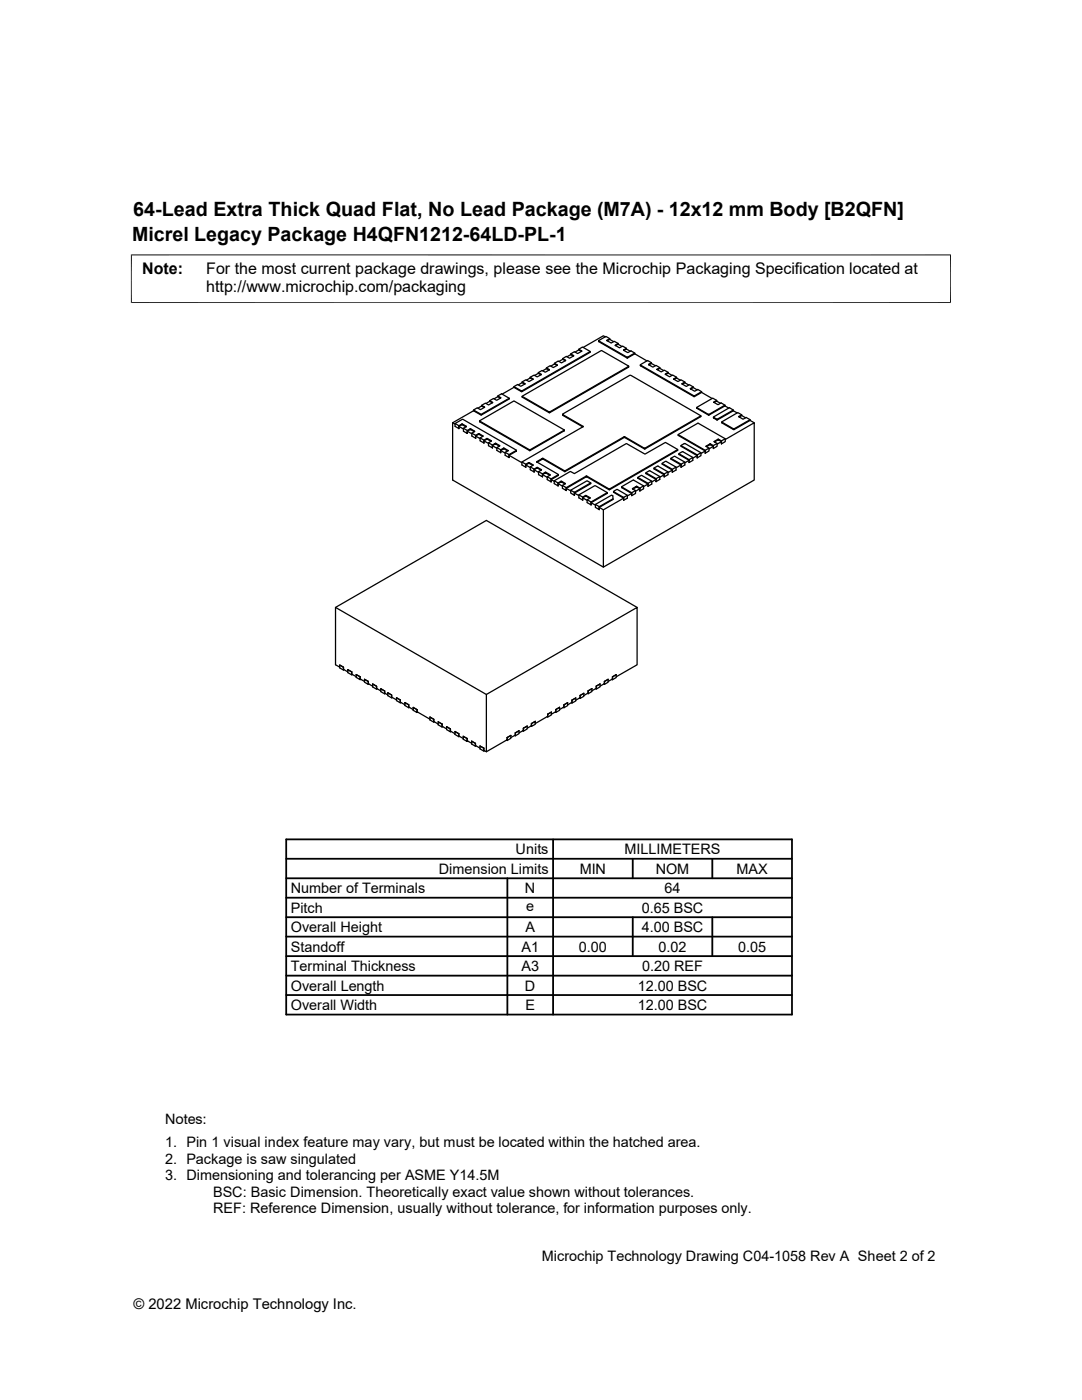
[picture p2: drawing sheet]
<svg xmlns="http://www.w3.org/2000/svg" width="216mm" height="279mm" viewBox="0 0 216 279" stroke-linecap="round" stroke-linejoin="round" font-family="sans-serif">
<g fill="none" stroke="#000" stroke-width=".25">
<path d="M97.7 80l.6 .4M99.3 79l.6 .4M99.3 79.2v-.2l.8-.4 1.5 .9M99.3 79.2l.5 .3M99.3 79.2l-.7 .4M99.9 79.4l-.7 .5-.7-.4-.8 .5v.1M102.6 77.2l1.4 .8v.1M102.6 77.3l-2.4 1.4M104 78l.1 .1M104.1 78l.1 .1M104.2 76.2l.6 .4M104.2 76.4l.5 .3"/>
<path d="M104.2 76.4l-.8 .4M104.2 79.1l15.8-9.1 5.4 3.1v.2l-15.7 9.1-5.5-3.1zM104.2 79.3v-.2l5.3 3.1v.1M104.8 76.6l-.9 .5-.6-.4-.7 .5v.1M105.8 75.3l.6 .4M105.8 75.4l.5 .3M105.8 75.4l-.7 .5M106.4 75.6l-.8 .5-.7-.3-.7 .4v.2M107.4 74.4l.6 .4M107.4 74.5l.5 .3M107.4 74.5l-.7 .4M108 74.7l-.8 .5-.6-.3-.8 .4v.1"/>
<path d="M109 73.4l.6 .4M109 73.6l.5 .3M109 73.6l-.7 .4M109.6 73.7l-.8 .6-.6-.4-.8 .5v.1M110.6 72.5l.6 .4M110.6 72.6l.5 .3M110.6 72.6l-.7 .5M111.2 72.8l-.8 .5-.6-.3-.8 .4v.2M112.3 71.6l.5 .4M112.3 71.7l.5 .3M112.3 71.7l-.8 .4M112.8 71.9l-.8 .5-.6-.3-.8 .4v.1"/>
<path d="M113.9 70.6l.5 .4M113.9 70.8l.5 .3M113.9 70.8l-.8 .4M114.4 71l-.8 .5-.6-.4-.7 .5v.1M115.5 69.9v-.2l.6 .3M115.5 69.7l.7-.4 1.5 .8M115.5 69.8l.5 .3M115.5 69.8l-.8 .5M116.1 70.1l-.8 .4-.7-.3-.7 .4v.2M117.7 70.2v.1l-13.5 7.8-1.6-.8M117.7 70.3v-.1l-13.5 7.8M119.4 68l.1 .2"/>
<path d="M119.5 68l5.6 3.3v.1M120.8 67.2l-.4-.2-4 2.3M121.1 68l.8 .5 .7-.4 .7 .4M121.7 67.6l-.8-.5-1.4 .9-.1 .1 5.7 3.3 1.6-.8M121.7 67.7v-.1l-.6 .3M121.7 67.7l-.5 .3M121.7 67.7l.7 .5M122.8 68.9l.8 .5 .6-.3 .8 .4M123.3 68.7l-.5 .3M123.3 68.7l.8 .5M123.3 68.7v-.2l-.5 .4M124.4 69.9l.9 .5 .6-.4 .8 .5"/>
<path d="M125 69.7v-.2l-.6 .3M125 69.7l-.5 .2M125 69.7l.8 .4M125.1 71.3l.1 .2M125.2 71.3v.1M125.4 73.3v-.2l-15.7 9.1M125.4 73.1h.1M126.7 70.6v-.1l-1.5 .8M126.7 70.6l2.4 1.4M127.8 73l10.7 6.1 1.5-.8M127.8 73v-.2l10.7 6.2v.1M129.4 72.8l.9 .5 .6-.4 .8 .5"/>
<path d="M130 72.4l-.8-.5-1.4 .9v.2M130 72.5v-.1l-.6 .3M130 72.5l-.5 .3M130 72.5l.8 .5M131.1 73.7l.8 .5 .6-.3 .8 .4M131.7 73.5v-.1l-.6 .3M131.7 73.5l-.5 .3M131.7 73.5l.7 .5M132.8 74.7l.8 .5 .6-.4 .8 .5M133.3 74.5v-.2l-.5 .3M133.3 74.5l-.5 .2M133.3 74.5l.8 .4"/>
<path d="M134.5 75.7l.8 .4 .6-.3 .8 .4M135 75.4v-.1l-.5 .3M135 75.4l-.5 .3M135 75.4l.8 .5M136.1 76.6l.8 .5 .7-.3 .7 .4M136.7 76.4v-.2l-.6 .4M136.7 76.4l-.5 .3M136.7 76.4l.7 .4M137.8 77.6l.8 .5 .6-.4 .8 .5v.1M138.3 77.3v-.1l-.5 .3M138.3 77.3l-.5 .3M138.3 77.3l.8 .5"/>
<path d="M138.5 79v.1M138.5 79l.1 .1M140 78.2l-1.4 .8M140 78.3l2.1 1.2M143 79.9l-.8-.4-3.1 1.8-.1 .2 2.4 1.3 3.3-1.8M90.3 84.4l.5 .2M90.8 84.5l.8 .5M91.6 85.5h.1M91.6 85.1l.9 .5M92.1 84.6l-.5 .4v.5l-.8-.4v-.6l1.6-.8 10.6 6.2M92.1 84.8l.1-.2v.2M92.2 84.6l.1 .2"/>
<path d="M92.3 84.6l.7 .6M92.5 85.5l.7 .4M93 85.2l-.9-.4-.5 .3v.4M93 85.1l-.5 .4v.6l.7 .4v-.6l.6-.3M93.2 86.5h.1M93.2 86.1l.9 .5M93.9 85.6v.1M93.9 85.7l-.1-.1v.1M93.9 85.6l.8 .5M94.1 86.4l.8 .5M94.5 81.8l1.5 .9v.1M94.5 82l1.5 .8 5.6-3.2v-.1l-5.6 3.2"/>
<path d="M94.5 82l-4.2 2.4v11.4l30.1 17.4M94.6 86.1l-.7-.4-.7 .4v.4M94.7 86l-.6 .4v.6l.8 .5v-.6l.6-.3M94.9 87.5h.1M94.9 87l.9 .5M95.5 86.7v-.1v.1M95.5 86.6l.1 .1M95.6 86.6l.8 .5M95.7 84v.2M95.7 84l10 5.8v.1M95.8 87.4l.8 .4M96.1 80.9l.6 .4"/>
<path d="M96.3 87.1l-.8-.4-.6 .3v.5M96.4 87l-.6 .4v.6l.8 .4v-.6l.5-.3M96.6 88.4h.1M96.6 88l.9 .5M96.6 81.3l-.5-.3-.7 .5M96.7 81.2l-.8 .5-.7-.3-.7 .4v.2M97.2 87.5l.1 .2M97.2 87.7v-.2l-.1 .2M97.3 87.5l.7 .5M97.5 88.4l.8 .4M97.7 80.1l.5 .3M97.7 80.1l-.7 .4"/>
<path d="M98 88.1l-.8-.4-.6 .3v.4M98 88l-.5 .4v.5l.8 .5v-.6l.5-.3M98.3 89.4h.1M98.3 88.9l.8 .6M98.3 80.3l-.8 .5-.6-.3-.8 .4v.1M98.8 88.6v-.1v.1M98.8 88.5l.1 .1M98.9 88.5l.8 .5M99.1 89.3l.8 .5M99.6 89l-.8-.4-.5 .3v.5M99.7 88.9l-.6 .4v.6l.8 .4v-.5l.6-.3M99.9 90.3h.1"/>
<path d="M99.9 89.9l.9 .5M100.5 89.4l.1 .2M100.5 89.6v-.2v.2M100.6 89.5l.8 .4M100.8 90.3l.8 .4M101.3 90l-.8-.4-.6 .3v.4M101.4 89.9h.1M101.6 90.9l2.5 1.5M103 90v-.1v.1l-1.4 .9v.4M103 89.9l-1.4 .8v.6l-.8-.4v-.6l.6-.4M104.1 92.2l.8 .4M104.9 93.2h.1"/>
<path d="M104.9 92.8l.9 .5M105.5 92.5v-.2v.2M105.5 92.5l.8 .4M105.5 92.5l-.6 .3v.4M105.5 92.3l.1 .2M105.6 92.3l.8 .5M105.7 89.8v.1M105.7 89.8l.1 .1M105.8 93.2l.8 .4M106.4 92.8l-.6 .4v.5l.8 .5v-.6l.5-.3M106.6 93.7l.9 .6M107.1 92.2l4.3 2.5"/>
<path d="M107.1 93.4l.1-.1v.1M107.1 93.4l.9 .5M107.1 93.4l-.5 .3v.5M107.2 93.3l.1 .1M107.3 93.3l.7 .5M107.5 94.1l.7 .5M108 93.7l-.5 .4v.6l.7 .5v-.6l.6-.3M108.2 91.5l.1 .1M108.2 91.6v-.1l-1.1 .6M108.2 94.7l1 .6M108.3 91.5l.1 .1M108.4 91.5l4.2 2.5v.1"/>
<path d="M108.8 94.4l-.6 .3v.5M108.8 94.4l.9 .4M108.9 94.3v.1M108.9 94.4l-.1-.1v.1M108.9 94.3l.8 .5M109.2 95.1l.8 .5M109.5 82.2l.1 .2M109.6 82.2l.1 .2M109.7 94.7l-.5 .4v.6l.8 .5v-.6l1.4-.9M110 95.7l.6 .4M110.6 95.9l.8 .5M111.4 96.5l.8 .5"/>
<path d="M111.4 94.9l-1.4 .8v.5M111.4 94.7v.2zM111.9 96.2l.8 .4M111.9 96.2l-.5 .3v.5M111.9 96.2v-.1l.1 .1M112 96.1l.1 .1M112.1 96.1l.7 .4M112.2 96.9l.8 .4M112.3 82.7v.2M112.3 82.8l4.1 2.4M112.5 86v-.1l-6.7 3.9M112.5 85.9l.1 .1-6.9 3.9"/>
<path d="M112.6 85.8l-10-5.8-6.9 4v.2l10 5.7M112.6 94l.1 .1M112.7 94l.1 .1M113 97.9h.1M113 97.5l.9 .5M113.9 97.8l3.2-1.9 .8 .5v.1l-3.3 1.9v.4M114.6 98.8h.1M114.6 98.4l.9 .5M115.5 98.8l.8 .4M116.3 99.4l.9 .5M116.3 99.8h.1M116.3 85.2l-4-2.3v-.2l13.5-7.8 14 8.1v.2l-11.1 6.4-4.1-2.3-11.9 6.8-4.3-2.5-1.2 .6"/>
<path d="M116.4 85.1l-12.3 7.1v.6l.8 .4v-.6l.6-.3M116.8 99l.9 .4M116.8 99l-.5 .4v.4M116.8 98.9l-.5 .3v.6l-.8-.4v-.6l3.2-1.9 2.4 1.4-3.2 1.9v.6l-.7-.5v-.6l.6-.4M116.8 99v-.1l.1 .1M116.9 98.9l.1 .1M117 95.2l-4 2.3v.4M117 95l-4 2.3v.6l-.8-.4v-.6l.6-.4M117 98.9l.8 .5M117 95l.1 .2M117 95.1v-.1v.2M117.1 95l4.4 2.6v.1"/>
<path d="M117.2 99.7l.7 .5M117.9 96.4l-3.3 1.9v.5l-.7-.4v-.6l.7 .5M121.1 98.5l-3.2 1.8 .1 .5M121.1 98.5h.1M121.1 98.3v.2zM121.5 97.6l.1 .1M121.6 97.6v.1M122.3 99.5l-2.7 1.6v.6l-.8-.4v-.6l3.2-1.9 .3 .2v.7l-2.7 1.6v.4M122.4 98.1v.2M122.4 98l.8-.3 2 1.1v.6l-.8 .4v-.4l-2-1.1zM122.4 98.1l2 1.2M124.1 97.3v-.2l2.3-1.3 2 1.2v.5l-.7 .5"/>
<path d="M124.1 97.3l1.9 1.2v.4M124.1 97.3v-.1l1.9 1.1M124.5 87.2l.1 .1M124.5 87.3v-.1l-11.7 6.8M124.6 87.1l.1 .2M124.7 87.2l3.9 2.3v.1M125.2 98.8l-.8 .5v.5M126 98.5l-.8 .5M126.2 97.6l.6 .3v.6l-.8 .4M126.3 97.6l.7-.4 .7 .3v.5M126.8 97.9l-.8 .4v.6M127 97.2v-.1l-.8 .4"/>
<path d="M127 97.1v.1M127 97l.1 .2M127.1 97.1l.6 .3M127.3 95.3v.2M127.3 95.5v-.3l.7-.3 2 1.1v.6l-.7 .4M127.3 95.5l2 1.1v.4M127.3 95.3l2 1.2M127.7 97.5l-.9 .5M128.4 97l-.7 .4v.6M128.6 89.5l.1 .1M128.7 89.5v.1M128.9 94.5v-.1l2 1.1"/>
<path d="M128.9 94.5v-.2l.7-.4 2.1 1.2v.6l-.8 .4M128.9 94.5l2 1.2v.4v-.6l.8-.4M129.3 96.6l-.9 .5M130 96l-.7 .5v.5M130.5 93.4v.2M130.5 93.4l.8-.4 2 1.2v.5l-.8 .5v-.5l-2-1.1zM130.5 93.5l2 1.1M130.9 95.7l-.9 .5M132.1 92.5l.1 .1M132.1 92.6l.1-.2 .7-.3 2 1.1v.6l-.7 .4M132.1 92.6l2.1 1.2v.4M132.2 92.5l2 1.2"/>
<path d="M132.5 94.7l-.8 .6M133.3 94.2l-.8 .4v.6M133.9 91.5v.2M133.9 91.5l2 1.1M134.2 93.8l-.9 .5M134.9 93.2l-.7 .5v.5M135.2 89.7v.2l-13.6 7.8-4.6-2.5M135.2 89.9v-.2l-13.6 7.9M135.2 89.7l-2.4-1.4-4.1 2.3-3.8-2.1-10.3 6-.8-.4-3.2 1.8v.6l.8 .5v-.6l.5-.3M135.3 86.7l.1 .2M135.4 86.8l5.3 3.1M135.4 86.9l5.3 3.1v.4"/>
<path d="M135.4 86.9v-.2l3.9-2.2 5.4 3.1v.5l-.7 .5M135.5 90.6v.1M135.5 90.5l.7-.4 2 1.2v.6l-.7 .4v-.4l-2-1.2zM135.5 90.6l2 1.1M135.9 92.8l-1 .6M135.9 88.9v.2l3.2 1.8v.5M135.9 89l3.2 1.8M136.5 88.5h.2M136.5 88.5l-.6 .4M136.7 92.2l-.8 .4v.6v-.4l-2-1.1v-.3l.7-.3 2.1 1.1v.6l-.8 .4M136.7 88.5l3.2 1.9v.5l-.8 .5M137.5 91.9l-.8 .5"/>
<path d="M138.2 91.3l-.7 .4v.6M139 81.3l.1 .2M139.1 81.4l2.3 1.3v.1M139.1 90.9l-.9 .5M139.8 83.2v-.2l-11.1 6.4M139.9 90.4l-.8 .4v.6M140.7 90l-.8 .5M140.9 89.1l.6 .3v.6l-.8 .4M141.4 82.7v.1M141.4 82.7l.1 .1M141.5 89.4l-.8 .5v.5M141.6 88.8v-.2l-.7 .4"/>
<path d="M141.6 88.6l.1 .1M141.7 88.6l.1 .2M141.7 88.7l.1 .1M141.7 88.7l-.7 .4M141.8 88.6l.5 .3M141.8 88.8l.5 .3v.4M142.3 89.1l-.8 .5M142.4 83.2v.2M142.4 83.3l.6 .4v.1M142.5 80.3l.8 .5 .6-.4 .8 .5M142.5 88.2l.6 .3v.6l-.8 .4M143 80.1v-.2l-.5 .3"/>
<path d="M143 80.1l-.5 .2M143 80.1l.8 .4M143 83.7l.1 .1M143.1 88.5l-.8 .4v.6M143.1 83.7l.1 .1M143.3 87.8v-.1l-.8 .4M143.3 87.7v.1M143.3 87.7l.1 .1M143.4 87.7l.6 .3M143.4 87.8l.6 .3v.5M143.4 87.8l-.8 .4M144 88.1l-.9 .5"/>
<path d="M144 84.2l2.3 1.4v.1M144 84.2v.2M144.7 81v-.1l-3.2 1.8M144.7 81l.7 .4M144.7 87.6l-.7 .4v.6M144.7 87.7l5.8-3.3v11.4l-30.1 17.4v-11.5l4-2.3M146.3 81.8l-3.1 1.9M146.3 82v-.2l-.8-.4-3.1 1.8v.2M146.3 82l-3.1 1.8-.8-.4M146.3 82l.8 .4M146.3 85.6l.1 .1M146.4 85.6l.1 .1"/>
<path d="M147.4 83.2l.9 .5 .6-.4 .8 .5v.1M148 82.8l-.8-.5-3.1 1.9-.1 .2 2.5 1.3 3.2-1.8M148 82.9v-.1l-.6 .3M148 82.9l-.5 .3M148 82.9l.8 .5M149.7 83.8l-3.2 1.8M149.7 83.9l.8 .5M117.9 100.3l.9 .5M118.8 100.7l.8 .4M119.6 101.7h.1M119.6 101.3l.8 .4M67 121.2l30 17.4 30.1-17.4v11.5l-4.1 2.4"/>
<path d="M67.8 132.7l.7 .5v.4l.9 .5M67.8 132.7l.7 .5v.5l-.7-.4zM68.7 133.7h-.2M69.4 133.6l.8 .5v.6l-.8-.5zM69.4 133.6l.8 .5M70.2 134.1v.4l.9 .5M70.3 134.6l-.1 .1M71.1 134.6h.1M71.1 134.6l.8 .5v.5l-.8-.4zM71.1 134.6l.8 .5M71.9 135.1v.4l.8 .5M72 135.6h-.1"/>
<path d="M72.7 135.6l.8 .4v.6l-.8-.5zM72.7 135.6l.8 .4v.4l.9 .5M72.7 135.6h.1M73.5 136h.1M73.6 136.5l-.1 .1M74.4 136.5h.1M74.4 136.5l.7 .4v.5l.9 .5M75.1 136.9v.6l-.7-.4v-.6l.7 .5M75.3 137.5h-.2M76 137.5l.8 .4v.6l-.8-.5zM76 137.5l.8 .4M76.8 137.9v.4l.6 .4"/>
<path d="M76.9 138.4l-.1 .1M77.4 138.3l.7 .4v.6l-.7-.5zM77.4 138.3l.7 .4v.4l1 .6M78.3 139.2l-.2 .1M79.1 139.3l.8 .4v.6l-.8-.5zM79.1 139.3l.8 .4M79.9 139.7v.4l.9 .6M97 138.6v11.4l4.2-2.4v-.4M114.9 139.3l-.8 .4v.5l-.8 .5M114.9 139.3v.6l-.8 .4M114.9 139.3l-.8 .4v.6l-.1-.1M115.8 138.8h.1"/>
<path d="M115.8 138.8v.4l-.9 .5M116.5 138.4l-.7 .4M116.5 138.4v.6l-.7 .4M116.5 138.4l-.7 .4v.6l-.2-.1M117.3 137.9h.1M117.3 137.9v.4l-.8 .5M118.1 137.4v.6l-.7 .5M118.1 137.4l-.7 .5v.6l-.2-.1M118.1 137.4l-.8 .5M119 136.9h.1M119 136.9v.5l-.9 .5M119.7 136.5v.6l-.7 .4"/>
<path d="M119.7 136.5l-.7 .4M119.7 136.5l-.7 .4v.6l-.1-.1M120.6 136h.1M120.6 136v.4l-.9 .5M121.3 135.6v.5l-.7 .5M121.3 135.6l-.7 .4v.6l-.1-.1M121.3 135.6l-.7 .4M122.2 135.1v.6l-.1-.1M122.2 135.1l.8-.5v.6l-.8 .5M122.2 135.1v.4l-.9 .5M127.1 121.2l-30.1-17.3-30 17.3v11.5l.8 .4M80 140.2l-.1 .1"/>
<path d="M80.8 140.2h.1M80.8 140.2l.8 .5M80.8 140.2l.8 .5v.5l-.8-.4zM81.6 140.7v.4l.8 .5M81.7 141.2h-.1M82.4 141.2l.8 .4M82.4 141.2h.1M82.4 141.2l.8 .4v.6l-.8-.4zM83.2 141.6v.4l2.6 1.5M83.4 142.1l-.2 .1M85.8 143.1h.1M85.8 143.1l.8 .5v.5l-.8-.4z"/>
<path d="M85.8 143.1l.8 .5M86.6 143.6v.4l.8 .5M86.7 144.1h-.1M87.4 144.1h.1M87.4 144.1l.8 .4M88.2 144.5l-.8-.4v.6l.8 .4v-.6M88.2 144.5v.4l.9 .6M88.3 145l-.1 .1M89.1 145h.1M89.1 145l.8 .5M89.1 145l.8 .5v.5l-.8-.4zM89.9 145.5v.4l.9 .5"/>
<path d="M90 146h-.1M90.8 146h.1M90.8 146l.7 .4M90.8 146l.7 .4v.6l-.7-.4zM91.5 146.4v.5l.9 .5M91.7 146.9l-.2 .1M92.4 146.9v.1M92.4 146.9l.8 .5M93.2 147.4l-.8-.4v.5l.8 .5v-.6M93.2 147.4v.4l.9 .5M93.3 147.9l-.1 .1M94.1 147.9l.8 .5v.5l-.8-.4z"/>
<path d="M94.1 147.9l.8 .5M94.9 148.4v.4l.9 .5M95 148.9h-.1M95.8 148.9h.1M95.8 148.9l.7 .4v.6l-.7-.4zM95.8 148.9l.7 .4M96.5 149.3v.5l.5 .2M96.7 149.8l-.2 .1M101.2 147.2h.1M101.9 146.8v.5l-.7 .5M101.9 146.8l-.7 .4v.6l-.1-.1M101.9 146.8l-.7 .4"/>
<path d="M102.8 146.3h.1M102.8 146.3v.4l-.9 .5M103.6 145.8v.6l-.8 .5M103.6 145.8l-.8 .5v.6l-.1-.1M103.6 145.8l-.8 .5M104.4 145.3h.1M104.4 145.3v.5l-.8 .5M105.2 144.9v.6l-.8 .4M105.2 144.9l-.8 .4v.6l-.1-.1M105.2 144.9l-.8 .4M105.9 144.9l.1 .1v-.6l.8-.4v.5l-.8 .5M106 144.4h.1"/>
<path d="M106 144.4v.4l-.8 .5M106.8 144h.1M106.8 144l-.8 .4M109.3 142.5h.1M109.3 142.5v.5l-2.5 1.4M110 142.1l-.7 .4M110 142.1v.6l-.7 .4M110 142.1l-.7 .4v.6l-.1-.1M110.9 141.6h.1M110.9 141.6v.4l-.9 .5M111.7 141.2l-.8 .4M111.7 141.2v.6l-.8 .4"/>
<path d="M111.7 141.2l-.8 .4v.6l-.1-.1M112.5 140.7h.1M112.5 140.7v.4l-.8 .5M113.3 140.2l-.8 .5M113.3 140.2v.6l-.8 .4M113.3 140.2l-.8 .5v.5h-.1"/>
</g>
<g fill="none" stroke="#000" stroke-width=".36">
<path d="M57.1 179.2h100.9M57.1 175.3h100.9M57.1 171.4h100.9M57.1 167.5h100.9v35h-100.9zM101.2 175.3v27.2M110.4 167.5v35M126.3 171.4v3.9M142.1 171.4v3.9M57.1 186.9h100.9M57.1 183h100.9M57.1 198.6h100.9M57.1 194.7h100.9"/>
<path d="M57.1 190.8h100.9M126.3 183v7.8M142.1 183v7.8"/>
</g>
<path d="M26.1 50.9h163.7M26.2 50.8v9.7M189.7 50.8v9.7M26.1 60.4h163.7" fill="none" stroke="#000" stroke-width=".2"/>
<g font-size="3.9">
<text x="26.5" y="43.2">64-Lead Extra Thick Quad Flat, No Lead Package (M7A) - 12x12 mm Body [B2QFN]</text>
<text x="26.4" y="48">Micrel Legacy Package H4QFN1212-64LD-PL-1</text>
</g>
<g font-size="3.2">
<text x="28.4" y="54.6">Note:</text>
<text x="41.1" y="58.3">http://www.microchip.com/packaging</text>
<text x="41.1" y="54.6">For the most current package drawings, please see the Microchip Packaging Specification located at</text>
</g>
<g font-size="2.9">
<text x="102.9" y="170.5">Units</text>
<text x="124.6" y="170.5">MILLIMETERS</text>
<text x="58" y="178.2">Number of Terminals</text>
<text x="87.6" y="174.4">Dimension Limits</text>
<text x="104.8" y="178.2">N</text>
<text x="115.7" y="174.4">MIN</text>
<text x="130.8" y="174.4">NOM</text>
<text x="132.6" y="178.2">64</text>
<text x="147" y="174.4">MAX</text>
<text x="58" y="182.1">Pitch</text>
<text x="105" y="181.8">e</text>
<text x="128" y="182.1">0.65 BSC</text>
<text x="58" y="186">Overall Height</text>
<text x="58" y="189.9">Standoff</text>
<text x="104.1" y="189.9">A1</text>
<text x="104.8" y="186">A</text>
<text x="115.5" y="189.9">0.00</text>
<text x="128" y="186">4.00 BSC</text>
<text x="131.4" y="189.9">0.02</text>
<text x="147.3" y="189.9">0.05</text>
<text x="58" y="193.8">Terminal Thickness</text>
<text x="58" y="197.7">Overall Length</text>
<text x="104.1" y="193.8">A3</text>
<text x="104.8" y="197.7">D</text>
<text x="127.3" y="197.7">12.00 BSC</text>
<text x="128.1" y="193.8">0.20 REF</text>
<text x="58" y="201.6">Overall Width</text>
<text x="104.8" y="201.6">E</text>
<text x="127.3" y="201.6">12.00 BSC</text>
<text x="32.9" y="224.3">Notes:</text>
<text x="32.9" y="228.9">1. Pin 1 visual index feature may vary, but must be located within the hatched area.</text>
<text x="32.9" y="232.2">2. Package is saw singulated</text>
<text x="32.9" y="235.5">3. Dimensioning and tolerancing per ASME Y14.5M</text>
<text x="42.5" y="238.8">BSC: Basic Dimension. Theoretically exact value shown without tolerances.</text>
<text x="42.5" y="242.2">REF: Reference Dimension, usually without tolerance, for information purposes only.</text>
<text x="108.1" y="251.7">Microchip Technology Drawing C04-1058 Rev A Sheet 2 of 2</text>
<text x="26.6" y="261.3">© 2022 Microchip Technology Inc.</text>
</g>
</svg>
